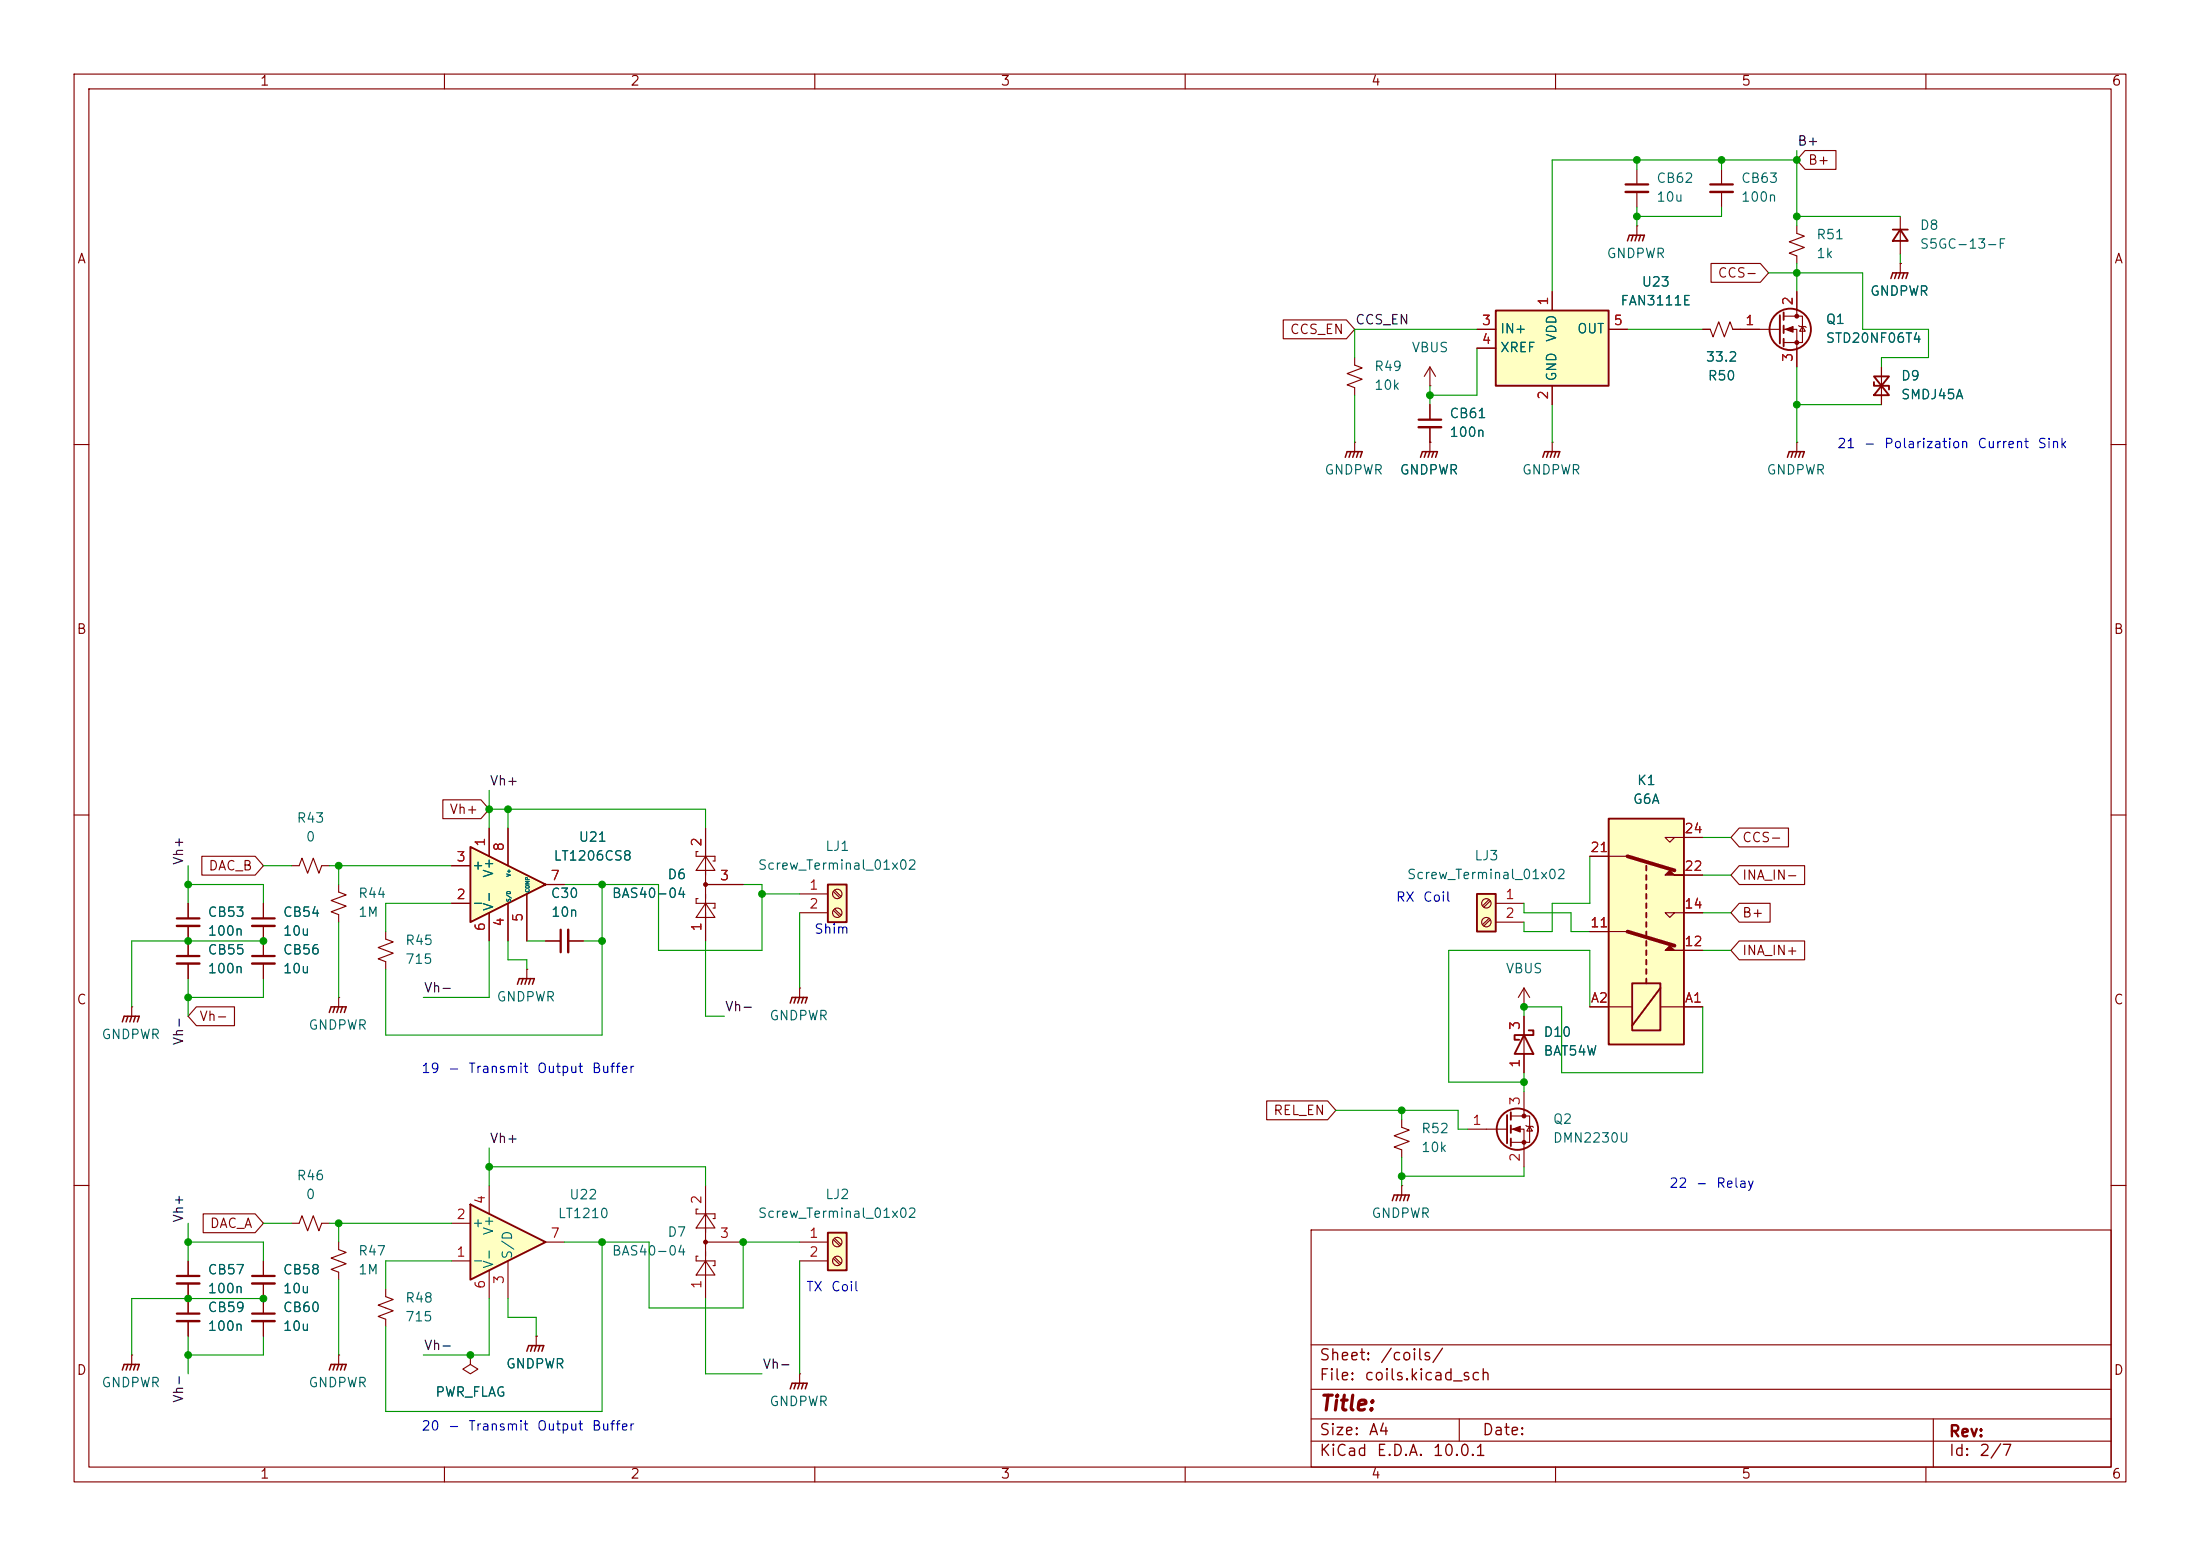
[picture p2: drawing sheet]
<svg xmlns="http://www.w3.org/2000/svg" width="297mm" height="210mm" viewBox="0 0 297 210" stroke-linecap="round" stroke-linejoin="round" font-family="sans-serif">
<g fill="none" stroke="#840000" stroke-width=".15">
<path d="M10 10h277v190h-277zM12 12h273v186h-273zM60 10v2M110 10v2M160 10v2M210 10v2M260 10v2M221 22.9v2M221 25.9v2M242.6 39.4v3.3M182.9 48.3v1l1 .4-2 .7 2 .8-2 .7 1 .4v1M229.9 44.5h1l.4 1 .7-2.1 .8 2.1 .8-2.1 .3 1.1h6.4"/>
<path d="M240.8 42.7h2.5v3.5h-2.5M240.8 44.5h1.8v5M242.8 43.9l.2 .2h.7l.1 .1M243.3 44.1l.4 .6h-.7zM254 49.5v5.1M10 60h2M285 60h2M10 110h2M39.4 116.8h1l.4-1 .7 2.1 .8-2.1 .8 2.1 .3-1.1h1M45.7 119.4v1l1 .4-2 .7 2 .8-2 .8 1 .3v1.1M285 110h2M45.7 134.6h.1"/>
<path d="M45.7 134.6v1.3M198.1 152.4h5.4M204 150.6h2.5v3.6h-2.5M204 152.4h1.7v5.1M205.7 147.3v3.3M206 151.9l.1 .1h.8l.1 .1M206.5 152l.4 .7h-.8zM10 160h2M94.2 169.5h-.2v.7h2.5v.6h-.2M94.2 163.2h-.2v.6h2.5v.7h-.2M95.2 170.2l1.3 1.9h-2.5zM95.2 163.8l1.3 1.9h-2.5z"/>
<path d="M95.2 160v15.3M95.2 167.6h5.1M177 166h108v32h-108zM285 160h2M60 198v2M63.5 182.9v1.3l1 .6-1 .6-1-.6 1-.6M63.5 182.9h.1M72.4 180.3h.1M72.4 180.3v1.3M110 198v2M160 198v2M177 194.5h108"/>
<path d="M177 191.5h108M177 187.5h108M177 181.5h108M197 191.5v3M210 198v2M260 198v2M261 191.5v6.5"/>
</g>
<path d="M44.4 136.7l.3-.8h2l-.2 .8M45.2 135.9l-.2 .8M45.7 135.9l-.2 .8M46.2 135.9l-.2 .8M71.1 182.4l.3-.8h2l-.2 .8M71.9 181.6l-.3 .8M72.4 181.6l-.3 .8M72.9 181.6l-.3 .8" fill="none" stroke="#840000" stroke-width=".2"/>
<g fill="none" stroke="#840000" stroke-width=".25">
<path d="M240.3 42.5v3.9M240.8 42.2v1M240.8 43.9v1.1M240.8 45.7v1M253 50.8h2l-2 2.5h2zM253 51.6v.5h2v.5M203.5 150.5v3.8M204 150.1v1M204 151.9v1M204 153.7v1"/>
<circle cx="241.7" cy="44.4" r="2.79"/>
<circle cx="204.9" cy="152.4" r="2.79"/>
</g>
<g fill="#840000" stroke="#840000" stroke-width=".15">
<path d="M204.2 152.4l1-.4v.8z"/>
<path d="M241 44.5l1.1-.4v.7z"/>
<circle cx="205.7" cy="150.6" r=".25"/>
<circle cx="205.7" cy="154.2" r=".25"/>
<circle cx="95.2" cy="167.6" r=".25"/>
<circle cx="242.6" cy="42.7" r=".25"/>
<circle cx="242.6" cy="46.2" r=".25"/>
</g>
<path d="M219.5 24.9h3" fill="none" stroke="#840000" stroke-width=".3"/>
<path d="M219.5 25.9h3" fill="none" stroke="#840000" stroke-width=".33"/>
<path d="M201.9 41.9h15.3v10.2h-15.3z" fill="#ffffc2"/>
<path d="M201.9 41.9h15.3v10.2h-15.3z" fill="none" stroke="#840000" stroke-width=".25"/>
<g fill="none" stroke="#840000" stroke-width=".15">
<path d="M209.5 39.4v2.5M182.9 59.7h.1M182.9 59.7v1.3M193 54.6v2M193 57.7v2M199.4 44.5h2.5M199.4 47h2.5M209.5 59.7h.1M209.5 52.1v2.5M209.5 59.7v1.3M217.2 44.5h2.5M242.6 59.7h.1"/>
<path d="M242.6 59.7v1.3M107.9 133.4h.1M107.9 133.4v1.2M189.2 160h.1M189.2 160v1.3"/>
</g>
<g fill="none" stroke="#840000" stroke-width=".2">
<path d="M181.6 61.7l.3-.7h2l-.3 .7M182.4 61l-.3 .7M182.9 61l-.3 .7M183.4 61l-.3 .7M208.3 61.7l.2-.7h2.1l-.3 .7M209 61l-.2 .7M209.5 61l-.2 .7M210.1 61l-.3 .7M241.3 61.7l.3-.7h2l-.3 .7M242.1 61l-.3 .7M242.6 61l-.3 .7M243.1 61l-.3 .7"/>
<path d="M106.7 135.4l.2-.8h2.1l-.3 .8M107.4 134.6l-.2 .8M107.9 134.6l-.2 .8M108.5 134.6l-.3 .8M188 162.1l.2-.8h2l-.2 .8M188.7 161.3l-.2 .8M189.2 161.3l-.2 .8M189.7 161.3l-.2 .8"/>
</g>
<path d="M191.5 56.6h3.1" fill="none" stroke="#840000" stroke-width=".3"/>
<path d="M191.5 57.7h3.1" fill="none" stroke="#840000" stroke-width=".33"/>
<path d="M63.5 162.6l10.2 5-10.2 5.1z" fill="#ffffc2"/>
<path d="M255.5 31h2.1M256.5 31l1.1 1.5h-2.1zM63.5 162.6l10.2 5-10.2 5.1z" fill="none" stroke="#840000" stroke-width=".25"/>
<g fill="none" stroke="#840000" stroke-width=".15">
<path d="M242.6 30.5v1l1 .4-2 .7 2 .8-2 .8 1 .3v1.1M256.5 35.6h.1M256.5 29.2v5.1M256.5 35.6v1.2M17.8 135.9h.1M17.8 135.9v1.3M73.7 127h2M76.7 127h2M189.2 151.1v1l1 .4-2 .8 2 .8-2 .7 1 .4v1M61 170.2h2.5M61 165.1h2.5M66 160v3.8"/>
<path d="M66 171.5v3.8M68.6 170.2v5.1M73.7 167.6h2.5"/>
</g>
<path d="M255.3 37.6l.2-.8h2.1l-.3 .8M256 36.8l-.2 .8M256.5 36.8l-.2 .8M257 36.8l-.2 .8M16.5 137.9l.3-.7h2l-.3 .7M17.3 137.2l-.3 .7M17.8 137.2l-.3 .7M18.3 137.2l-.3 .7" fill="none" stroke="#840000" stroke-width=".2"/>
<path d="M75.7 125.5v3" fill="none" stroke="#840000" stroke-width=".3"/>
<path d="M76.7 125.5v3" fill="none" stroke="#840000" stroke-width=".33"/>
<path d="M111.8 119.4h2.5v5.1h-2.5z" fill="#ffffc2"/>
<path d="M111.8 119.4h2.5v5.1h-2.5z" fill="none" stroke="#840000" stroke-width=".25"/>
<g fill="none" stroke="#840000" stroke-width=".15">
<path d="M232.4 22.9v2M232.4 25.9v2M107.9 120.7h3.9M107.9 123.2h3.9M112.5 120.3l.9 .9M112.5 122.9l.9 .8M112.7 120.1l.8 .9M112.7 122.7l.8 .8"/>
<circle cx="113" cy="120.6" r=".63"/>
<circle cx="113" cy="123.2" r=".63"/>
</g>
<path d="M230.9 24.9h3" fill="none" stroke="#840000" stroke-width=".3"/>
<path d="M230.9 25.9h3" fill="none" stroke="#840000" stroke-width=".33"/>
<path d="M63.5 114.3l10.2 5.1-10.2 5.1z" fill="#ffffc2"/>
<path d="M63.5 114.3l10.2 5.1-10.2 5.1z" fill="none" stroke="#840000" stroke-width=".25"/>
<g fill="none" stroke="#840000" stroke-width=".15">
<path d="M193 59.7h.1M193 59.7v1.3M61 116.8h2.5M66 111.8v3.8M68.6 111.8v5M73.7 119.4h2.5M94.2 114.9h-.2v.7h2.5v.6h-.2M95.2 115.6l1.3 1.9h-2.5zM95.2 119.4h5.1M95.2 111.8v15.2M61 121.9h2.5M66 123.2v3.8"/>
<path d="M68.6 121.9v5.1M71.1 120.7v6.3M94.2 121.3h-.2v.6h2.5v.7h-.2M95.2 121.9l1.3 1.9h-2.5z"/>
</g>
<path d="M191.8 61.7l.2-.7h2.1l-.3 .7M192.5 61l-.2 .7M193 61l-.2 .7M193.5 61l-.2 .7" fill="none" stroke="#840000" stroke-width=".2"/>
<circle cx="95.2" cy="119.4" r=".25" fill="#840000" stroke="#840000" stroke-width=".15"/>
<path d="M111.8 166.4h2.5v5.1h-2.5z" fill="#ffffc2"/>
<path d="M111.8 166.4h2.5v5.1h-2.5z" fill="none" stroke="#840000" stroke-width=".25"/>
<g fill="none" stroke="#840000" stroke-width=".15">
<path d="M221 30.5h.1M221 30.5v1.3M193 52.1h.1M193 49.5l-.7 1.3M193 49.5l.8 1.3M193 49.5v2.6M25.4 121.9v2.1M25.4 125v4M25.4 130v2.1M35.6 121.9v2.1M35.6 125v4M35.6 130v2.1"/>
<path d="M52.1 125.7v1l1 .4-2 .8 2 .8-2 .7 1 .4v1M71.1 130.8h.1M71.1 130.8v1.3M25.4 170.2v2M25.4 173.2v4.1M25.4 178.3v2M35.6 170.2v2M35.6 173.2v4.1M35.6 178.3v2M39.4 165.1h1l.4-1 .7 2 .8-2 .8 2 .3-1h1M45.7 167.6v1.1l1 .3-2 .8 2 .8-2 .7 1 .4v1M52.1 174v1l1 .4-2 .7 2 .8-2 .8 1 .4v1"/>
<path d="M107.9 167.6h3.9M107.9 170.2h3.9M112.5 167.3l.9 .8M112.5 169.8l.9 .9M112.7 167.1l.8 .9M112.7 169.7l.8 .8M17.8 182.9h.1M17.8 182.9v1.3M45.7 182.9h.1M45.7 182.9v1.3M107.9 185.4h.1M107.9 185.4v1.3"/>
<circle cx="113" cy="167.6" r=".63"/>
<circle cx="113" cy="170.2" r=".63"/>
</g>
<path d="M23.9 124h3M23.9 129h3M34 124h3.1M34 129h3.1M23.9 172.2h3M23.9 177.3h3M34 172.2h3.1M34 177.3h3.1" fill="none" stroke="#840000" stroke-width=".3"/>
<path d="M23.9 125h3M23.9 130h3M34 125h3.1M34 130h3.1M23.9 173.2h3M23.9 178.3h3M34 173.2h3.1M34 178.3h3.1" fill="none" stroke="#840000" stroke-width=".33"/>
<g fill="none" stroke="#840000" stroke-width=".2">
<path d="M219.7 32.5l.3-.7h2l-.3 .7M220.5 31.8l-.3 .7M221 31.8l-.3 .7M221.5 31.8l-.3 .7M69.8 132.8l.3-.7h2l-.2 .7M70.6 132.1l-.2 .7M71.1 132.1l-.2 .7M71.6 132.1l-.2 .7M16.5 184.9l.3-.7h2l-.3 .7M17.3 184.2l-.3 .7M17.8 184.2l-.3 .7M18.3 184.2l-.3 .7"/>
<path d="M44.4 184.9l.3-.7h2l-.2 .7M45.2 184.2l-.2 .7M45.7 184.2l-.2 .7M46.2 184.2l-.2 .7M106.7 187.5l.2-.8h2.1l-.3 .8M107.4 186.7l-.2 .8M107.9 186.7l-.2 .8M108.5 186.7l-.3 .8"/>
</g>
<path d="M217.2 110.5h10.1v30.5h-10.1z" fill="#ffffc2"/>
<g fill="none" stroke="#840000" stroke-width=".25">
<path d="M217.2 110.5h10.1v30.5h-10.1zM222.2 116.8v.7M222.2 118.1v.6M222.2 119.4v.6M220.3 132.7h3.9v6.4h-3.9zM222.2 120.7v.6M222.2 121.9v.7M222.2 123.2v.6M222.2 124.5v.6M222.2 125.7v.7M222.2 127v.6M222.2 128.3v.6"/>
<path d="M222.2 129.5v.7M222.2 130.8v.6M222.2 132.1v.6M224.2 133.4l-3.9 5"/>
</g>
<path d="M214.6 115.6h5.1M226.1 113l-.7 .7-.6-.7h5.1M227.3 118.1h2.6M214.6 135.9h5.7M214.6 125.7h5.1M224.2 135.9h5.7M226.1 123.2l-.7 .6-.6-.6h5.1M227.3 128.3h2.6" fill="none" stroke="#840000" stroke-width=".15"/>
<g fill="#840000" stroke="#840000" stroke-width=".15">
<path d="M224.8 128.3l.6-.7 .7 .7h1.2z"/>
<path d="M224.8 118.1l.6-.6 .7 .6h1.2z"/>
</g>
<path d="M219.7 115.6l6.4 1.9M219.7 125.7l6.4 1.9" fill="none" stroke="#840000" stroke-width=".51"/>
<path d="M199.4 120.7h2.5v5h-2.5z" fill="#ffffc2"/>
<path d="M199.4 120.7h2.5v5h-2.5zM205.7 139.7l1.3 2.5h-2.5zM206.4 139.1h.6v.6h-2.5v.6h.6" fill="none" stroke="#840000" stroke-width=".25"/>
<g fill="none" stroke="#840000" stroke-width=".15">
<path d="M209.5 39.4v2.5M231 35.6h6.6l1.2 1.2-1.2 1.3h-6.6zM242.6 39.4v2.5M243.7 20.3h4.2v2.6h-4.2l-1.1-1.3zM256.5 35.6h.1M173.2 43.2h8.6l1.1 1.3-1.1 1.2h-8.6zM193 59.7h.1M193 54.6v2M193 57.7v2M199.4 44.5h2.5M199.4 47h2.5M209.5 52.1v2.5"/>
<path d="M217.2 44.5h2.5M229.9 44.5h1M233.9 44.5h3.6M242.6 47v2.5M254 49.5v1.3M254 53.3v1.3M27.2 115.6h7.2l1.2 1.2-1.2 1.3h-7.2zM59.8 107.9h5.1l1.1 1.3-1.1 1.3h-5.1zM61 116.8h2.5M66 111.8v3.8M68.6 111.8v5M73.7 119.4h2.5"/>
<path d="M95.2 111.8v3.8M95.2 119.4h5.1M214.6 115.6h2.6M227.3 118.1h2.6M227.3 113h2.6M234.8 116.8h8.8v2.6h-8.8l-1.1-1.3zM234.8 111.8h6.6v2.5h-6.6l-1.1-1.3zM25.4 121.9v2.1M25.4 125v4M25.4 130v2.1M26.5 135.9h5.2v2.5h-5.2l-1.1-1.2zM35.6 121.9v2.1"/>
<path d="M35.6 125v4M35.6 130v2.1M61 121.9h2.5M66 123.2v3.8M68.6 121.9v5.1M71.1 120.7v6.3M73.7 127h2M76.7 127h2M95.2 123.2v3.8M201 121.4l-.8 .9M201 124l-.8 .8M201.2 121.6l-.9 .8"/>
<path d="M201.2 124.1l-.9 .9M201.9 121.9h3.8M201.9 124.5h3.8M205.7 135.9h.1M205.7 133.4l-.7 1.2M205.7 133.4l.8 1.2M205.7 133.4v2.5M205.7 137.2v7.6M214.6 125.7h2.6M214.6 135.9h2.6M227.3 128.3h2.6M227.3 123.2h2.6"/>
<path d="M227.3 135.9h2.6M234.8 127h8.8v2.5h-8.8l-1.1-1.2zM234.8 121.9h4.2v2.6h-4.2l-1.1-1.3zM171 148.6h8.2l1.1 1.3-1.1 1.2h-8.2zM25.4 170.2v2M25.4 173.2v4.1M25.4 178.3v2M27.4 163.8h7l1.2 1.3-1.2 1.3h-7zM35.6 170.2v2M35.6 173.2v4.1M35.6 178.3v2M63.5 182.9h.1"/>
<path d="M72.4 180.3h.1"/>
<circle cx="200.7" cy="124.5" r=".63"/>
<circle cx="200.7" cy="121.9" r=".63"/>
</g>
<g fill="none" stroke="#009600" stroke-width=".15">
<path d="M221 21.6v1.3M221 27.9v2.6M232.4 27.9v1.3h-11.4M232.4 21.6v1.3M238.8 36.8h12.7v7.7h8.8v3.8h-6.3v1.2M242.6 20.3v10.2M242.6 35.6v3.8M242.6 29.2h13.9M242.6 21.6h-33.1v17.8M256.5 34.3v1.3M182.9 53.3v6.4M193 52.1v2.5"/>
<path d="M199.4 44.5h-16.5v3.8M199.4 47v6.3h-6.4M209.5 54.6v5.1M219.7 44.5h10.2M242.6 49.5v10.2M242.6 54.6h11.4M25.4 119.4h10.2v2.5M25.4 116.8v5.1M35.6 116.8h3.8M44.4 116.8h16.6M45.7 116.8v2.6M66 106.7v5.1"/>
<path d="M66 109.2h29.2v2.6M68.6 109.2v2.6M76.2 119.4h12.7v8.9h14v-8.9h-2.6M81.3 119.4v20.3h-29.2v-8.9M214.6 115.6v6.3h-5.1v3.8h-3.8v-1.2M229.9 118.1h3.8M229.9 113h3.8M25.4 132.1v5.1M35.6 127h-17.8v8.9M35.6 132.1v2.5h-10.2M45.7 124.5v10.1M61 121.9h-8.9v3.8"/>
<path d="M66 127v7.6h-8.9M68.6 127v2.5h2.5v1.3M71.1 127h2.6M78.7 127h2.6M95.2 127v10.2h2.6M102.9 120.7h5M107.9 123.2v10.2M205.7 121.9v1.3h6.4v2.5h2.5M214.6 135.9v-7.6h-19v17.8h10.1M229.9 135.9v8.9h-19.1v-8.9h-5.1v1.3M229.9 128.3h3.8M229.9 123.2h3.8"/>
<path d="M66 154.9v5.1M66 157.5h29.2v2.5M180.3 149.9h16.5v2.5h1.3M189.2 149.9v1.2M189.2 156.2v3.8M205.7 144.8v2.5M205.7 157.5v1.3h-16.5M25.4 167.6h10.2v2.6M25.4 165.1v5.1M35.6 165.1h3.8M35.6 175.3h-17.8v7.6M44.4 165.1h16.6"/>
<path d="M45.7 165.1v2.5M45.7 172.7v10.2M61 170.2h-8.9v3.8M66 175.3v7.6h-8.9M68.6 175.3v2.5h3.8v2.5M76.2 167.6h11.4v8.9h12.7v-8.9h7.6M81.3 167.6v22.9h-29.2v-11.4M95.2 175.3v10.1h7.7M107.9 170.2v15.2M25.4 180.3v5.1M35.6 180.3v2.6h-10.2"/>
</g>
<g fill="#009600" stroke="#009600" stroke-width=".14">
<circle cx="242.6" cy="36.8" r=".46"/>
<circle cx="242.6" cy="21.6" r=".46"/>
<circle cx="242.6" cy="54.6" r=".46"/>
<circle cx="242.6" cy="29.2" r=".46"/>
<circle cx="25.4" cy="134.6" r=".46"/>
<circle cx="45.7" cy="116.8" r=".46"/>
<circle cx="35.6" cy="127" r=".46"/>
<circle cx="25.4" cy="119.4" r=".46"/>
<circle cx="25.4" cy="127" r=".46"/>
<circle cx="100.3" cy="167.6" r=".46"/>
<circle cx="66" cy="157.5" r=".46"/>
<circle cx="63.5" cy="182.9" r=".46"/>
<circle cx="81.3" cy="167.6" r=".46"/>
<circle cx="189.2" cy="158.8" r=".46"/>
<circle cx="189.2" cy="149.9" r=".46"/>
<circle cx="205.7" cy="146.1" r=".46"/>
<circle cx="81.3" cy="127" r=".46"/>
<circle cx="81.3" cy="119.4" r=".46"/>
<circle cx="68.6" cy="109.2" r=".46"/>
<circle cx="102.9" cy="120.7" r=".46"/>
<circle cx="66" cy="109.2" r=".46"/>
<circle cx="25.4" cy="175.3" r=".46"/>
<circle cx="25.4" cy="167.6" r=".46"/>
<circle cx="25.4" cy="182.9" r=".46"/>
<circle cx="35.6" cy="175.3" r=".46"/>
<circle cx="45.7" cy="165.1" r=".46"/>
<circle cx="205.7" cy="135.9" r=".46"/>
<circle cx="232.4" cy="21.6" r=".46"/>
<circle cx="193" cy="53.3" r=".46"/>
<circle cx="221" cy="29.2" r=".46"/>
<circle cx="221" cy="21.6" r=".46"/>
</g>
<text font-size="2" fill="#840000" x="178" y="190.9">Title:</text>
<g font-size="1.5" fill="#840000">
<text x="178" y="184">Sheet:</text>
<text x="186.2" y="184">/coils/</text>
<text x="178" y="186.7">File:</text>
<text x="184.1" y="186.7">coils.kicad_sch</text>
<text x="178" y="196.9">KiCad</text>
<text x="178" y="194.1">Size:</text>
<text x="184.7" y="194.1">A4</text>
<text x="185.7" y="196.9">E.D.A.</text>
<text x="193.3" y="196.9">10.0.1</text>
<text x="200" y="194.1">Date:</text>
<text x="263" y="194.3">Rev:</text>
<text x="263" y="196.9">Id:</text>
<text x="267.1" y="196.9">2/7</text>
</g>
<g font-size="1.3" fill="#840000">
<text x="35" y="11.9">1</text>
<text x="85" y="11.9">2</text>
<text x="135" y="11.9">3</text>
<text x="185" y="11.9">4</text>
<text x="235" y="11.9">5</text>
<text x="285" y="11.9">6</text>
<text x="244" y="22.5">B+</text>
<text x="10.3" y="35.9">A</text>
<text x="285.3" y="35.9">A</text>
<text x="231.8" y="37.8">CCS-</text>
<text x="174.1" y="45.4">CCS_EN</text>
<text x="10.3" y="85.9">B</text>
<text x="285.3" y="85.9">B</text>
<text x="60.6" y="110.2">Vh+</text>
<text x="235.1" y="114">CCS-</text>
<text x="28.1" y="117.8">DAC_B</text>
<text x="235.1" y="119.1">INA_IN-</text>
<text x="235.1" y="124.1">B+</text>
<text x="235.1" y="129.2">INA_IN+</text>
<text x="10.3" y="135.9">C</text>
<text x="285.3" y="135.9">C</text>
<text x="26.8" y="138.1">Vh-</text>
<text x="171.8" y="150.8">REL_EN</text>
<text x="28.2" y="166.1">DAC_A</text>
<text x="10.3" y="185.9">D</text>
<text x="285.3" y="185.9">D</text>
<text x="35" y="199.9">1</text>
<text x="85" y="199.9">2</text>
<text x="135" y="199.9">3</text>
<text x="185" y="199.9">4</text>
<text x="235" y="199.9">5</text>
<text x="285" y="199.9">6</text>
</g>
<g font-size="1.3" fill="#0f0f0f">
<text x="242.6" y="20">B+</text>
<text x="182.9" y="44.1">CCS_EN</text>
<text x="66" y="106.3">Vh+</text>
<text x="25.1" y="116.8" transform="rotate(-90 25.1 116.8)">Vh+</text>
<text x="57.1" y="134.3">Vh-</text>
<text x="97.8" y="136.8">Vh-</text>
<text x="25.1" y="141.2" transform="rotate(-90 25.1 141.2)">Vh-</text>
<text x="66" y="154.6">Vh+</text>
<text x="25.1" y="165.1" transform="rotate(-90 25.1 165.1)">Vh+</text>
<text x="57.1" y="182.5">Vh-</text>
<text x="102.9" y="185.1">Vh-</text>
<text x="25.1" y="189.4" transform="rotate(-90 25.1 189.4)">Vh-</text>
</g>
<g font-size="1.3" fill="#006464">
<text x="223.5" y="25">CB62</text>
<text x="223.5" y="27.5">10u</text>
<text x="235" y="27.5">100n</text>
<text x="235" y="25">CB63</text>
<text x="216.8" y="35.2">GNDPWR</text>
<text x="245.1" y="32.6">R51</text>
<text x="245.1" y="35.2">1k</text>
<text x="259.1" y="31.3">D8</text>
<text x="259.1" y="33.9">S5GC-13-F</text>
<text x="218.7" y="41.5">FAN3111E</text>
<text x="221.5" y="39">U23</text>
<text x="252.4" y="40.2">GNDPWR</text>
<text x="190.5" y="47.9">VBUS</text>
<text x="202.4" y="45.3">IN+</text>
<text x="202.4" y="47.9">XREF</text>
<text x="210.4" y="46.2" transform="rotate(-90 210.4 46.2)">VDD</text>
<text x="212.8" y="45.3">OUT</text>
<text x="246.4" y="46.6">STD20NF06T4</text>
<text x="246.4" y="44">Q1</text>
<text x="185.4" y="52.9">10k</text>
<text x="185.4" y="50.4">R49</text>
<text x="210.4" y="51.6" transform="rotate(-90 210.4 51.6)">GND</text>
<text x="230.2" y="49.1">33.2</text>
<text x="230.5" y="51.7">R50</text>
<text x="256.5" y="51.7">D9</text>
<text x="195.6" y="59.3">100n</text>
<text x="195.6" y="56.7">CB61</text>
<text x="256.5" y="54.2">SMDJ45A</text>
<text x="178.7" y="64.4">GNDPWR</text>
<text x="188.9" y="64.4">GNDPWR</text>
<text x="205.4" y="64.4">GNDPWR</text>
<text x="238.4" y="64.4">GNDPWR</text>
<text x="220.9" y="106.3">K1</text>
<text x="40" y="111.4">R43</text>
<text x="41.2" y="113.9">0</text>
<text x="78" y="113.9">U21</text>
<text x="220.4" y="108.8">G6A</text>
<text x="63.6" y="117.7">+</text>
<text x="66.9" y="118.6" transform="rotate(-90 66.9 118.6)">V+</text>
<text x="74.6" y="116.5">LT1206CS8</text>
<text x="90" y="119">D6</text>
<text x="102.2" y="117.7">Screw_Terminal_01x02</text>
<text x="111.3" y="115.2">LJ1</text>
<text x="189.9" y="119">Screw_Terminal_01x02</text>
<text x="199" y="116.4">LJ3</text>
<text x="27.9" y="124.1">CB53</text>
<text x="38.1" y="124.1">CB54</text>
<text x="48.3" y="124.1">1M</text>
<text x="48.3" y="121.5">R44</text>
<text x="63.6" y="122.8">-</text>
<text x="66.9" y="123.1" transform="rotate(-90 66.9 123.1)">V-</text>
<text x="74.3" y="121.5">C30</text>
<text x="74.3" y="124.1">10n</text>
<text x="82.5" y="121.5">BAS40-04</text>
<text x="27.9" y="126.6">100n</text>
<text x="27.9" y="131.7">100n</text>
<text x="27.9" y="129.1">CB55</text>
<text x="38.1" y="129.1">CB56</text>
<text x="38.1" y="131.7">10u</text>
<text x="38.1" y="126.6">10u</text>
<text x="54.6" y="130.4">715</text>
<text x="54.6" y="127.9">R45</text>
<text x="203.2" y="131.7">VBUS</text>
<text x="67" y="135.5">GNDPWR</text>
<text x="13.6" y="140.6">GNDPWR</text>
<text x="41.6" y="139.3">GNDPWR</text>
<text x="103.8" y="138">GNDPWR</text>
<text x="208.3" y="140.2">D10</text>
<text x="208.3" y="142.8">BAT54W</text>
<text x="191.8" y="155.8">10k</text>
<text x="191.8" y="153.3">R52</text>
<text x="209.6" y="152">Q2</text>
<text x="209.6" y="154.5">DMN2230U</text>
<text x="40" y="159.6">R46</text>
<text x="41.2" y="162.2">0</text>
<text x="63.6" y="166">+</text>
<text x="66.9" y="166.8" transform="rotate(-90 66.9 166.8)">V+</text>
<text x="75.2" y="164.7">LT1210</text>
<text x="76.8" y="162.2">U22</text>
<text x="90" y="167.2">D7</text>
<text x="102.2" y="164.7">Screw_Terminal_01x02</text>
<text x="111.3" y="162.2">LJ2</text>
<text x="185.1" y="164.7">GNDPWR</text>
<text x="27.9" y="172.3">CB57</text>
<text x="38.1" y="172.3">CB58</text>
<text x="48.3" y="172.3">1M</text>
<text x="48.3" y="169.8">R47</text>
<text x="63.6" y="171">-</text>
<text x="66.9" y="171.3" transform="rotate(-90 66.9 171.3)">V-</text>
<text x="69.4" y="170.1" transform="rotate(-90 69.4 170.1)">S/D</text>
<text x="82.5" y="169.8">BAS40-04</text>
<text x="27.9" y="174.9">100n</text>
<text x="27.9" y="179.9">100n</text>
<text x="27.9" y="177.4">CB59</text>
<text x="38.1" y="174.9">10u</text>
<text x="38.1" y="177.4">CB60</text>
<text x="38.1" y="179.9">10u</text>
<text x="54.6" y="178.7">715</text>
<text x="54.6" y="176.1">R48</text>
<text x="68.2" y="185">GNDPWR</text>
<text x="13.6" y="187.6">GNDPWR</text>
<text x="41.6" y="187.6">GNDPWR</text>
<text x="58.7" y="188.8">PWR_FLAG</text>
<text x="103.8" y="190.1">GNDPWR</text>
</g>
<g font-size="1.3" fill="#a90000">
<text x="209.3" y="41.3" transform="rotate(-90 209.3 41.3)">1</text>
<text x="242.3" y="41.3" transform="rotate(-90 242.3 41.3)">2</text>
<text x="200" y="44.2">3</text>
<text x="200" y="46.7">4</text>
<text x="217.7" y="44.2">5</text>
<text x="235.5" y="44.2">1</text>
<text x="242.3" y="49" transform="rotate(-90 242.3 49)">3</text>
<text x="209.3" y="54" transform="rotate(-90 209.3 54)">2</text>
<text x="227.3" y="112.8">24</text>
<text x="61.5" y="116.6">3</text>
<text x="65.8" y="114.4" transform="rotate(-90 65.8 114.4)">1</text>
<text x="68.3" y="115" transform="rotate(-90 68.3 115)">8</text>
<text x="74.2" y="119.1">7</text>
<text x="95" y="114.4" transform="rotate(-90 95 114.4)">2</text>
<text x="97.1" y="119.1">3</text>
<text x="214.6" y="115.3">21</text>
<text x="227.3" y="117.9">22</text>
<text x="61.5" y="121.7">2</text>
<text x="65.8" y="125.8" transform="rotate(-90 65.8 125.8)">6</text>
<text x="68.3" y="125.2" transform="rotate(-90 68.3 125.2)">4</text>
<text x="70.9" y="124.5" transform="rotate(-90 70.9 124.5)">5</text>
<text x="95" y="125.8" transform="rotate(-90 95 125.8)">1</text>
<text x="109.1" y="120.4">1</text>
<text x="109.1" y="122.9">2</text>
<text x="203.1" y="121.7">1</text>
<text x="203.1" y="124.2">2</text>
<text x="214.6" y="125.5">11</text>
<text x="227.3" y="122.9">14</text>
<text x="227.3" y="128">12</text>
<text x="214.6" y="135.6">A2</text>
<text x="227.3" y="135.6">A1</text>
<text x="205.5" y="139.1" transform="rotate(-90 205.5 139.1)">3</text>
<text x="205.5" y="149.3" transform="rotate(-90 205.5 149.3)">3</text>
<text x="205.5" y="144.2" transform="rotate(-90 205.5 144.2)">1</text>
<text x="198.7" y="152.1">1</text>
<text x="205.5" y="156.9" transform="rotate(-90 205.5 156.9)">2</text>
<text x="61.5" y="164.8">2</text>
<text x="65.8" y="162.6" transform="rotate(-90 65.8 162.6)">4</text>
<text x="74.2" y="167.4">7</text>
<text x="95" y="162.6" transform="rotate(-90 95 162.6)">2</text>
<text x="97.1" y="167.4">3</text>
<text x="109.1" y="167.4">1</text>
<text x="61.5" y="169.9">1</text>
<text x="68.3" y="173.4" transform="rotate(-90 68.3 173.4)">3</text>
<text x="109.1" y="169.9">2</text>
<text x="65.8" y="174.1" transform="rotate(-90 65.8 174.1)">6</text>
<text x="95" y="174.1" transform="rotate(-90 95 174.1)">1</text>
</g>
<g font-size="1.3" fill="#0000c2">
<text x="247.9" y="60.8">21</text>
<text x="251.5" y="60.8">-</text>
<text x="254.3" y="60.8">Polarization</text>
<text x="266.9" y="60.8">Current</text>
<text x="275" y="60.8">Sink</text>
<text x="188.4" y="122">RX</text>
<text x="192" y="122">Coil</text>
<text x="109.8" y="126.3">Shim</text>
<text x="56.8" y="145.1">19</text>
<text x="60.4" y="145.1">-</text>
<text x="63.1" y="145.1">Transmit</text>
<text x="72.4" y="145.1">Output</text>
<text x="79.8" y="145.1">Buffer</text>
<text x="225.3" y="160.6">22</text>
<text x="228.8" y="160.6">-</text>
<text x="231.6" y="160.6">Relay</text>
<text x="108.7" y="174.6">TX</text>
<text x="112.1" y="174.6">Coil</text>
<text x="56.8" y="193.4">20</text>
<text x="60.4" y="193.4">-</text>
<text x="63.1" y="193.4">Transmit</text>
<text x="72.4" y="193.4">Output</text>
<text x="79.8" y="193.4">Buffer</text>
</g>
<g font-size=".5" fill="#006464">
<text x="69.1" y="118.4" transform="rotate(-90 69.1 118.4)">V+</text>
<text x="69.1" y="121.8" transform="rotate(-90 69.1 121.8)">S/D</text>
<text x="71.6" y="120.5" transform="rotate(-90 71.6 120.5)">COMP</text>
</g>
</svg>
